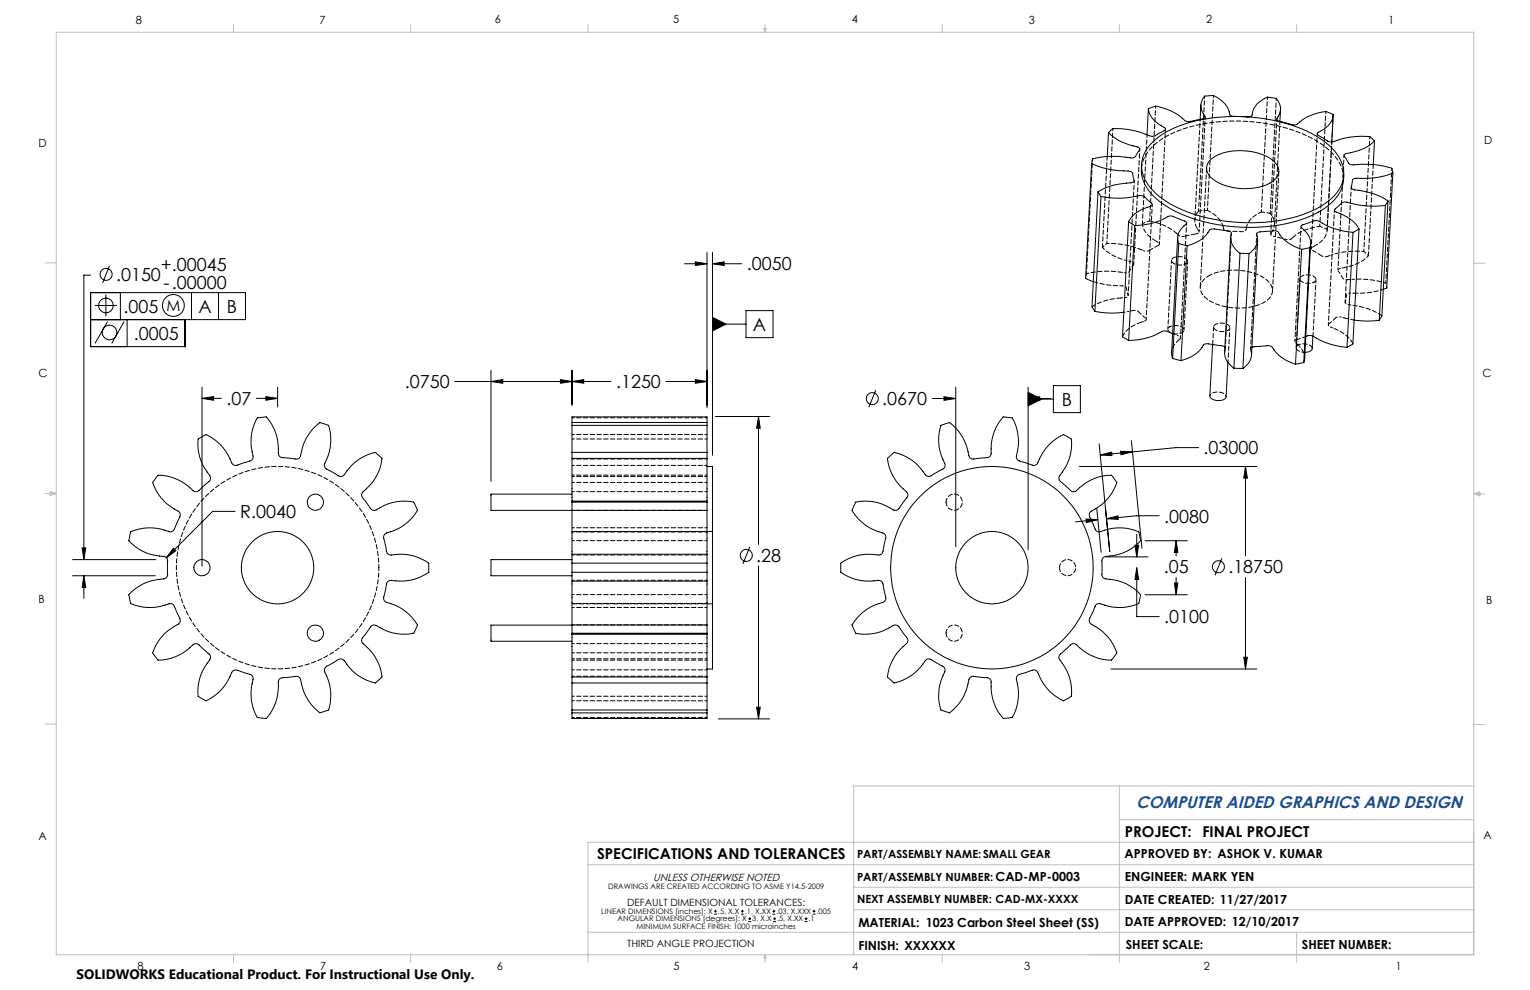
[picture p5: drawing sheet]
<svg xmlns="http://www.w3.org/2000/svg" width="432mm" height="279mm" viewBox="0 0 432 279" stroke-linecap="round" stroke-linejoin="round" font-family="sans-serif">
<g fill="none" stroke="#000" stroke-width=".28">
<path d="M312.8 37.4a16.1 16.1 0 0 0 8.5 4.2 .61 .61 0 0 1 .4 .6 .61 .61 0 0 1-.4 .6l-.4 .6a1.41 1.41 0 0 1-1.8 1.2 26.1 26.1 0 0 0-10.8 .2l-.2 1.4M312.8 37.4l-.3 6.8M324.1 30.7a7.5 7.5 0 0 0 4.6 5.4l.2 .3-.2 .4-2 1.1a2.07 2.07 0 0 1-2.3 .4 21.8 21.8 0 0 0-10.5-1.9l-1.1 1M324.1 30.7l.5-.2a4.1 4.1 0 0 1 3.8 .1 17.9 17.9 0 0 1 6.4 3.6 4.2 4.2 0 0 0 2.8-.3l.5-.1a2.29 2.29 0 0 0 2-.7 4.6 4.6 0 0 1-.1-6h.6a4.3 4.3 0 0 1 4.3 1.4 6.6 6.6 0 0 1 2.3 4l.9 .3 3.1 .1a1.87 1.87 0 0 0 2.2-.4 5.8 5.8 0 0 1 4.6-5.1l.6 .2a2.32 2.32 0 0 1 2.6 2.1 5.4 5.4 0 0 1-.9 4 1.89 1.89 0 0 0 1.7 .8l2.6 .7 1.3-.1a12.9 12.9 0 0 1 8.5-3.5l1.9 .7a6.1 6.1 0 0 1-4.3 5.1 .47 .47 0 0 0-.2 .4 .47 .47 0 0 0 .3 .4l2 1.2a2.48 2.48 0 0 0 2.2 .6 20.5 20.5 0 0 1 10.5-1.3l1.1 1.1M324.1 30.7l-.4 7.3M338.9 29.6l-.2 4.1M361.4 30.9l-.2 3.4M376.2 32.6l-.4 7.4M387.9 39.8a16.2 16.2 0 0 1-8.4 3.7l-.2 .5 .9 1.3a1.58 1.58 0 0 0 1.9 1.2 25.6 25.6 0 0 1 10.7 1l.3 1.3M387.9 39.8l-.3 6.7M308.1 46.2a29.1 29.1 0 0 0 11 2.2 1.16 1.16 0 0 1 .7 1.5 1.04 1.04 0 0 1 0 1.5l-.2 .1a21.4 21.4 0 0 0-9.7 2.7M308.1 46.2l-1.7 32.4 2.1 .9"/>
<path d="M309.9 54.2l.8 1.3M309.9 54.2l-1.7 32.4 .8 1.3M310.7 55.5a29.6 29.6 0 0 0 11.4-.3 6 6 0 0 1 2.6 1.9l.3 .2a.49 .49 0 0 1 .1 .6 .49 .49 0 0 1-.4 .3 9.2 9.2 0 0 0-6.2 4.4M310.7 55.5l-1.7 32.4M322.2 46.4a11 11 0 0 0 4.8 10.3 40.9 40.9 0 0 0 23.5 7.4 40.9 40.9 0 0 0 22.7-4.9 11.4 11.4 0 0 0 6-8.4v-1.4M324.8 40.6a27.8 27.8 0 0 1 16.5-7.2 49 49 0 0 1 30 4.9 14.5 14.5 0 0 1 7.9 9.5 10 10 0 0 1-5 9.5 38 38 0 0 1-22 5.6 43.6 43.6 0 0 1-24.2-6.8 11.8 11.8 0 0 1-5.8-9.8l.6-2.6 .8-1.6zM341.5 45.3a13.7 13.7 0 0 1 11.2-2.6 10.2 10.2 0 0 1 7.9 4.3 3.7 3.7 0 0 1-2.2 4.7 16.4 16.4 0 0 1-16.6-1.5 3.3 3.3 0 0 1-.3-4.9zM391 58a29.1 29.1 0 0 1-11.5-1 6.1 6.1 0 0 0-2.7 2 .5 .5 0 0 0-.2 .5 .5 .5 0 0 0 .5 .4 10.7 10.7 0 0 1 6.4 4.8M391 58l-1.7 32.4M391.7 56.7l-.7 1.3M391.7 56.7l-1.7 32.4-.7 1.3M393.1 48.8a26.7 26.7 0 0 1-10.9 1.6 1.49 1.49 0 0 0-.7 1.7v.2a.83 .83 0 0 0 0 .9 .83 .83 0 0 0 .8 .4 20 20 0 0 1 9.4 3.1"/>
<path d="M393.1 48.8l-1.7 32.5-1 .4M25.6 77.6h-1.9v80.3M30.9 75l-1.9 4.8M193.2 74.4h6.3M196.3 73.9l3.2 .5-3.2 .5zM199.5 71.3v43.8M201.1 71.3v57.2M201.1 74.4h8.2M201.1 74.4l3.3-.5v1zM318.5 62.6l1.8 1.1M318.5 62.6l-1.7 32.4 1.7 1.1M320.3 63.7a20.3 20.3 0 0 0 9.8-2.7h.7l2.3 .9a2.25 2.25 0 0 1 1.8 1v.1a5.1 5.1 0 0 0-2.2 5.7"/>
<path d="M320.3 63.7l-1.8 32.4M332.4 67l-1.7 32.4 .2 1.8M332.7 68.7l2.3 .7M332.7 68.7l-1.8 32.5M335 69.4a9.4 9.4 0 0 0 6.5-4.6l1-.2 2.6 .4a3 3 0 0 1 2.4 .6 5.3 5.3 0 0 0 2.5 5.9M335 69.4l-1.7 32.4M347.3 67l-1.7 32.4a5.3 5.3 0 0 0 2.6 4.5M350 71.5l2.5 .1M350 71.5l-1.8 32.4M352.5 71.6l-1.7 32.4M354.9 67.8l-1.7 32.7a5.1 5.1 0 0 1-2.4 3.5M367.3 70.4a11.3 11.3 0 0 1-6.7-5l-.8-.3-2.8 .2a2.89 2.89 0 0 0-2.3 .6 4.8 4.8 0 0 1-2.2 5.7"/>
<path d="M367.3 70.4l-1.7 32.4M369.7 69.9l-2.4 .5M369.7 69.9l-1.8 32.4M369.9 68.8l-1.7 32.4-.3 1.1M381.8 65.6a21.7 21.7 0 0 1-10-3.3h-.9l-3.2 1.1a.48 .48 0 0 0-.5 .3 .48 .48 0 0 0 .1 .6 5.1 5.1 0 0 1 2.4 5.6M381.8 65.6l-1.6 32.4M383.5 64.7l-1.7 .9M383.5 64.7l-1.7 32.4-1.6 .9M25.6 90.2h43.7v-7.6h-43.7v15.2h10.3v-7.6h-10.3M25.6 97.8h26.7M26.8 86.2h6.2M29.9 83.1v6.2"/>
<path d="M30.4 90.7l-3.6 6.2M34 82.6v7.6M35 90.7l-3.5 6.2M52.3 90.2v7.6M54 82.6v7.6M61.7 82.6v7.6M201.1 89.6l3.8 1.9-3.8 1.9zM201.1 91.5h9.4M210.5 87.7h7.7v7.6h-7.7zM309 87.9l3.6 .4 4.5-.1M330.9 94.2l-.6-.3a2.63 2.63 0 0 0-2.5-.3 18 18 0 0 1-9.3 2.5M342.2 97.2l-.7 14.5a2.69 2.69 0 0 0 3.6 1.2l.6-.3 .3-.6 .5-9.7"/>
<path d="M345.7 98l-.5-.4-3.7-.5a1.86 1.86 0 0 0-1.9 .3 8.8 8.8 0 0 1-6.3 4.4M353.3 98l3.4-.4a2.23 2.23 0 0 1 2.4 .4 10.6 10.6 0 0 0 6.5 4.8M368.5 95l.9-.3 .9 .1a20.8 20.8 0 0 0 9.9 3.2M370.5 94.9l-.2 3.5a1.78 1.78 0 0 1-2 1M382.2 90.3l3.4 .3 3.7-.2M57 112.4l3.3-.5v1.1zM57 109.3v50.5M57 112.4h5.5M72.3 112.4h6.1M75 111.9l3.4 .5-3.4 .6zM78.4 109.3v5.6M128.3 107.7h44.1"/>
<path d="M138.6 107.7l3.3-.6v1.1zM138.6 104.5v31.3M158.2 107.1l3.2 .6-3.2 .5zM161.4 107.7l3.3-.6v1.1zM161.4 104.5v9.9M161.4 119.2v.9M161.4 119.2v-1.5h38.1v1.5M161.4 119.2h38.1M187.9 107.7h11.6M196.3 107.1l3.2 .6-3.2 .5zM199.5 119.2v.9M201.9 117.5h15.3"/>
<path d="M214.1 117.5l.5 3.4h-1.1zM214.1 117.5v36.2M247.2 110.1l-2 4.8M263.1 112.5h6.6M266.4 112l3.3 .5-3.3 .5zM269.7 109.3v45M290.2 112.5l3.2-.5v1zM290.2 112.5h6.3M290.2 109.3v45.8M290.2 110.7l3.8 1.9-3.8 1.9zM290.2 112.6h7.1M297.3 108.8h7.6v7.7h-7.6z"/>
<path d="M330.9 101.2l2.4 .6M348.2 103.9l2.6 .1M367.9 102.3l-2.3 .5M44.6 134.1a14.7 14.7 0 0 1 10.3 4.6 1.69 1.69 0 0 0 1.9-.9l1.4-1.3a1.53 1.53 0 0 0 1-2.3 13.8 13.8 0 0 1-3.3-10.3l2.2-1.3a14.7 14.7 0 0 1 7.6 8.4 1.7 1.7 0 0 0 2.1 0l.9-.4a3.5 3.5 0 0 0 2.7-1.2v-.5a14.3 14.3 0 0 1 1.2-11l2.5-.2a14.7 14.7 0 0 1 3.5 10.7 1.72 1.72 0 0 0 2 .8l1 .1a4.3 4.3 0 0 0 2.7 .1l.4-.4a15 15 0 0 1 5.6-9.8l2.4 .9a14.9 14.9 0 0 1-1.2 11.2 1.73 1.73 0 0 0 1.6 1.5l.8 .5a3.5 3.5 0 0 0 2.7 1.1l.4-.2a14 14 0 0 1 8.9-6.5l1.9 1.7a14.5 14.5 0 0 1-5.6 9.7 1.69 1.69 0 0 0 .7 2.1l.6 .8a4 4 0 0 0 1.8 2h.5a14.9 14.9 0 0 1 11-2.3l1 2.3a14.6 14.6 0 0 1-9.1 6.7 1.67 1.67 0 0 0-.2 2.1l.3 .9a3.9 3.9 0 0 0 .7 2.7l.5 .2a15.3 15.3 0 0 1 11 2.3v2.6a14.8 14.8 0 0 1-11 2.3 1.67 1.67 0 0 0-1.1 2l-.1 .9a3.8 3.8 0 0 0-.4 2.7l.3 .4a14.9 14.9 0 0 1 9.1 6.6l-1 2.3a14.6 14.6 0 0 1-11-2.3 1.71 1.71 0 0 0-1.8 1.3l-.5 .8a4.1 4.1 0 0 0-1.4 2.3l.1 .5a15 15 0 0 1 5.6 9.8l-1.9 1.7a14.5 14.5 0 0 1-9.1-6.7 1.79 1.79 0 0 0-2.1 .6l-.8 .4a4 4 0 0 0-2.3 1.6l-.1 .5a14.9 14.9 0 0 1 1.2 11.2l-2.4 .8a14.7 14.7 0 0 1-5.6-9.8 1.66 1.66 0 0 0-2.2-.4l-.9 .1a3.4 3.4 0 0 0-2.9 .7l-.1 .5a14.1 14.1 0 0 1-3.5 10.5l-2.5-.3a14.8 14.8 0 0 1-1.2-11.2 1.7 1.7 0 0 0-1.8-1.2l-.9-.3a3.5 3.5 0 0 0-2.9-.5l-.3 .3a14.2 14.2 0 0 1-7.4 8.2l-2.2-1.3a14.6 14.6 0 0 1 3.5-10.7 1.68 1.68 0 0 0-1.2-1.9l-1.4-1.2a1.56 1.56 0 0 0-2.3-.7 13.7 13.7 0 0 1-9.9 4.3l-1.5-2a14.6 14.6 0 0 1 7.5-8.4 1.75 1.75 0 0 0-.3-2.2l-.4-.8a3.6 3.6 0 0 0-1.5-2.5h-.5a14.2 14.2 0 0 1-11-.1l-.6-2.4a14.7 14.7 0 0 1 10.3-4.7 1.68 1.68 0 0 0 .7-2.1l-.1-.9a3.3 3.3 0 0 0-.4-2.9l-.4-.2a14.2 14.2 0 0 1-10.1-4.5l.6-2.5a14.6 14.6 0 0 1 11.3 0 1.72 1.72 0 0 0 1.4-1.7l.3-.8a3.3 3.3 0 0 0 .9-2.9l-.4-.3a14 14 0 0 1-7.3-8.2zM161.4 127.7v1.7M161.4 129.4v12M161.4 120.1v7.6M161.4 139.5h-22.8v4.5h60.9M161.4 127.7h38.1M161.4 129.4h38.1M161.4 120.1h38.1M199.5 127.7v1.7"/>
<path d="M199.5 129.4v12M199.5 131.7h1.6v57.1h-1.6M199.5 120.1v7.6M250.4 129.4l1.9-1.7a14.5 14.5 0 0 1 9.2 6.6 1.79 1.79 0 0 0 2.1-.5l.8-.5a4 4 0 0 0 2.3-1.6v-.4a14.9 14.9 0 0 1-1.2-11.2l2.5-.9a14.7 14.7 0 0 1 5.6 9.8 1.66 1.66 0 0 0 2.2 .4l.9-.1a3.4 3.4 0 0 0 2.8-.7l.2-.4a14.1 14.1 0 0 1 3.4-10.5l2.6 .2a14.8 14.8 0 0 1 1.1 11.3 1.77 1.77 0 0 0 1.8 1.2l1 .2a3.4 3.4 0 0 0 2.8 .6l.4-.4a14.2 14.2 0 0 1 7.4-8.2l2.2 1.3a14.6 14.6 0 0 1-3.5 10.8 1.77 1.77 0 0 0 1.1 1.8l.7 .6a4.3 4.3 0 0 0 2.2 1.7l.5-.1a15 15 0 0 1 10.3-4.6l1.5 2.1a14.9 14.9 0 0 1-7.5 8.4 1.75 1.75 0 0 0 .2 2.1l.4 .9a3.8 3.8 0 0 0 1.6 2.5h.4a14 14 0 0 1 11.1 0l.5 2.5a14.7 14.7 0 0 1-10.3 4.6 1.73 1.73 0 0 0-.6 2.1v.9a3.3 3.3 0 0 0 .4 2.9l.5 .2a13.9 13.9 0 0 1 10 4.6l-.5 2.4a14.5 14.5 0 0 1-11.3 0 1.65 1.65 0 0 0-1.4 1.7l-.4 .9a3.8 3.8 0 0 0-.9 2.6l.3 .4a15 15 0 0 1 7.5 8.4l-1.5 2a14.7 14.7 0 0 1-10.3-4.6 1.69 1.69 0 0 0-2 1l-1.4 1.2a1.64 1.64 0 0 0-1 2.1 14.1 14.1 0 0 1 3.4 10.5l-2.2 1.3a14.7 14.7 0 0 1-7.6-8.4 1.7 1.7 0 0 0-2.2 .1l-.8 .3a3.5 3.5 0 0 0-2.7 1.3l-.1 .4a14.3 14.3 0 0 1-1.1 11l-2.6 .3a14.7 14.7 0 0 1-3.5-10.7 1.72 1.72 0 0 0-2-.9l-.9-.1a4.3 4.3 0 0 0-2.8 0l-.3 .3a15.4 15.4 0 0 1-5.6 9.8l-2.5-.8a14.5 14.5 0 0 1 1.2-11.2 1.73 1.73 0 0 0-1.5-1.6l-.8-.5a3.6 3.6 0 0 0-2.7-1.1l-.4 .3a14 14 0 0 1-9 6.5l-1.9-1.7a14.7 14.7 0 0 1 5.7-9.8 1.69 1.69 0 0 0-.8-2.1l-.5-.7a3.4 3.4 0 0 0-2-2.1l-.5 .1a14.2 14.2 0 0 1-10.8 2.2l-1-2.3a14.6 14.6 0 0 1 9.1-6.6 1.67 1.67 0 0 0 .1-2.2l-.2-.9a3.9 3.9 0 0 0-.8-2.7l-.4-.2a15.3 15.3 0 0 1-11-2.3v-2.6a14.8 14.8 0 0 1 11-2.3 1.77 1.77 0 0 0 1-1.9l.2-1a3.8 3.8 0 0 0 .4-2.7l-.3-.3a14.9 14.9 0 0 1-9.1-6.7l1-2.3a14.6 14.6 0 0 1 11 2.3 1.71 1.71 0 0 0 1.7-1.3l.6-.7a4.2 4.2 0 0 0 1.4-2.4l-.1-.5a15.2 15.2 0 0 1-5.7-9.7zM304.7 131.7h50M310.2 125.3l3 30.4M310.5 128.4l3.2-.8 .1 1zM316.3 127.4l3.3 .1-3.2 .8zM319.3 124.4l3 30.4M338.3 126.3h-6.4l-21.4 2.1M351.5 131.7l.5 3.2h-1zM351.5 131.7v25.2"/>
<path d="M20.5 157.9h23.5M23.2 154.6h1l-.5 3.3zM48.9 154.7l.7 .7-2.6 2zM66.4 144.3h-6.4l-13 13.1M161.4 158.9v2.6M161.4 156.4v2.5M161.4 141.7v14.7M161.4 141.4v.3M161.4 157.9h-22.8v4.6h22.8M161.4 156.4h38.1M161.4 141.4h38.1M161.4 158.9h38.1"/>
<path d="M161.4 141.7h38.1M199.5 158.9v2.6M199.5 156.4v2.5M199.5 141.7v2.3M199.5 144v12.4M199.5 141.4v.3M211.6 154.3l-1.9 4.9M214.1 159.8v43.1M306.5 146.5l3.3 .1-3.2 .9zM309.5 143.5l1.3 12.4M309.8 146.6l-6.3 .7M312.1 157.2h11.9"/>
<path d="M312.3 146.4l3.2-.8 .1 1zM320.3 153.9h1l-.5 3.3zM320.8 150.8v6.4M323.2 152.6h11.9M327.2 145.6h-6.4l-8.5 .8M331.9 152.6l.5 3.3h-1zM331.9 152.6v4.3M344.8 157.6l-1.9 4.8M20.5 162.5h23.3M23.7 162.5l.5 3.3h-1zM23.7 162.5v6.3M161.4 161.5v2.5"/>
<path d="M161.4 164v14.7M161.4 178.7v.3M161.4 179v12.1M161.4 164h38.1M161.4 179h38.1M161.4 161.5h38.1M161.4 178.7h38.1M199.5 161.5v2.5M199.5 164v12.4M199.5 176.4v2.3M199.5 178.7v.3M199.5 179v12.1"/>
<path d="M199.5 176.4h-60.9v4.6h22.8M320.8 160.2l.5 3.3h-1zM320.8 160.2v13.8h6.4M323.2 167.9h11.9M331.4 164.5h1l-.5 3.4zM331.9 162.9v5M351.5 163v25.8M161.4 191.1v1.7M161.4 192.8v7.6M161.4 192.8h38.1M161.4 191.1h38.1M199.5 191.1v1.7"/>
<path d="M199.5 192.8v7.6M213.5 199.6h1.1l-.5 3.3zM313.5 188.8h41.2M351 185.5h1l-.5 3.3zM161.4 200.4v.8M161.4 201.2v1.6h38.1v-1.6M161.4 200.4h38.1M161.4 201.2h38.1M199.5 200.4v.8M202.7 202.9h14.5M201.5 258h.8M201.5 257.2h.8"/>
<path d="M201.9 256.8v.8M209.1 258h.8M209.1 257.2h.8M209.5 256.8v.8M211.2 259.3h.8M211.6 258.9v.8M218 258h.8M218 257.2h.8M218.2 259.3h.8M218.4 256.8v.8M218.6 258.9v.8M227.1 259.3h.8"/>
<path d="M227.5 258.9v.8M229.3 258h.9M229.3 257.2h.9M229.8 256.8v.8M211.2 260.1h.8M218.2 260.1h.8M227.1 260.1h.8"/>
<circle cx="30" cy="77.4" r="1.69"/>
<circle cx="29.9" cy="86.2" r="2.05"/>
<circle cx="30.9" cy="93.8" r="2.06"/>
<circle cx="48.9" cy="86.2" r="3.1"/>
<circle cx="246.2" cy="112.5" r="1.69"/>
<circle cx="89" cy="141.7" r="2.28"/>
<circle cx="210.6" cy="156.8" r="1.69"/>
<circle cx="343.9" cy="160" r="1.69"/>
<circle cx="57" cy="160.2" r="2.29"/>
<circle cx="78.3" cy="160.2" r="10.2"/>
<circle cx="89" cy="178.7" r="2.28"/>
<circle cx="279.9" cy="160.2" r="28.6"/>
<circle cx="279.9" cy="160.2" r="10.2"/>
</g>
<g fill="none" stroke="#c0c0c0" stroke-width=".28">
<path d="M15.9 9.1h400v260.4h-400zM65.9 6.9v2.2M115.9 6.9v2.2M165.9 6.9v2.2M215.6 8h.6l-.3 1.1zM215.7 8l.2 1.1M215.9 6.9v2.2M216 8l-.1 1.1M265.9 6.9v2.2M315.9 6.9v2.2M365.9 6.9v2.2M12.7 74.2h3.2"/>
<path d="M415.9 74.3h3.2M12.7 139.3h3.2M14.2 139.1l1.7 .2M14.2 138.7l1.7 .6-1.7 .5zM15.9 139.3l-1.7 .3M415.9 139.4h3.2M415.9 139.4l1.8-.6v1.2zM415.9 139.4l1.8 .3M417.7 139.2l-1.8 .2M12.7 204.4h3.2M415.9 204.5h3.2M315.9 221.8v49.8"/>
<path d="M315.9 231.4h100M415.9 221.8h-175v47.7M415.9 237.7h-250v33.9M165.9 244.1h250M240.9 250.4h175M240.9 256.8h175M65.9 269.5v2.1M115.9 269.5v2.1M165.9 263.1h250M215.9 269.5v2.1M215.9 269.5l.3 .8h-.6zM265.9 269.5v2.1"/>
<path d="M365.9 263.1v8.5"/>
</g>
<g fill="#000">
<path d="M201.1 89.6v3.8l3.8-1.9zM290.2 110.7v3.8l3.8-1.9z"/>
<path d="M214.1 117.5l.5 3.4h-1.1zM213.5 199.6h1.1l-.5 3.3zM161.4 107.7l3.3-.6v1.1zM196.3 107.1l3.2 .6-3.2 .5zM196.3 73.9l3.2 .5-3.2 .5zM201.1 74.4l3.3-.5v1zM158.2 107.1l3.2 .6-3.2 .5zM138.6 107.7l3.3-.6v1.1zM75 111.9l3.4 .5-3.4 .6zM57 112.4l3.3-.5v1.1zM23.2 154.6h1l-.5 3.3zM23.7 162.5l.5 3.3h-1zM48.9 154.7l-1.9 2.7 2.6-2zM316.3 127.4l3.3 .1-3.2 .8zM310.5 128.4l3.2-.8 .1 1zM312.3 146.4l3.2-.8 .1 1zM306.5 146.5l3.3 .1-3.2 .9zM331.9 152.6l.5 3.3h-1zM331.4 164.5h1l-.5 3.4zM320.3 153.9h1l-.5 3.3zM320.8 160.2l.5 3.3h-1zM290.2 112.5l3.2-.5v1zM266.4 112l3.3 .5-3.3 .5zM351.5 131.7l.5 3.2h-1zM351 185.5h1l-.5 3.3z"/>
</g>
<g fill="none" stroke="#000" stroke-width=".28" stroke-dasharray="1.3 .6" stroke-dashoffset=".6">
<path d="M360.4 33.6l-1.8 32.4M371.8 37.7l-1.8 32.5M338.3 59.5l1.7-32.4M340.8 59.3l1.7-32.4M356 59.8l1.7-32.4M376.6 59.3l-1.7 32.4M379.3 43.8l-1.7 32.5M381.4 52.9l-1.8 32.4M306.6 77.3a24.1 24.1 0 0 1 9.5-.5M306.6 77.3l1.7-32.5M312.4 68.7a23.7 23.7 0 0 1 9.3 1.6M312.4 68.7l1.7-32.4"/>
<path d="M316.1 76.8l1.2 .2M319.2 73.9l-1.1-.3M319.9 74.7a.63 .63 0 0 0-.7-.8M320 74.5l1.7-32.4M324.4 62.4l1.8-32.5M326.9 69.3a.46 .46 0 0 0 .3-.4 .46 .46 0 0 0-.3-.5M327.2 68.9l1.7-32.5M337.6 66a.61 .61 0 0 0 .8-.8M338.4 65.4l1.7-32.4M354.7 66l-1.7 32.4M358.5 60.2l1.7-32.4M358.7 65.9a.68 .68 0 0 0 .7 .8"/>
<path d="M367.2 63.9l-1.7 32.4M370.3 69.8a.46 .46 0 0 0-.3 .4 .46 .46 0 0 0 .4 .5M372.5 63.9l1.7-32.5M374.6 64.7l1.7-32.4M378.3 75.7a.57 .57 0 0 0-.5 .2 .57 .57 0 0 0-.1 .6M379.4 75.5l-1.1 .2M380.3 78.9l1.3-.1M381.6 78.8a24.7 24.7 0 0 1 9.5 1.1M384.9 71l1.7-32.5M386.2 72.2a12 12 0 0 1-6.8 3.3M391.1 79.9l1.7-32.4M316.2 84.1l1.2-.1"/>
<path d="M316.7 80.7h-1.2M318.4 83.3l-.5-2M318.4 83.4l1.7-32.4M319.7 87.6l-1.1 .3M323 90.6a.47 .47 0 0 0 .4-.3 .47 .47 0 0 0-.1-.5M323.5 90.1l1.7-32.4M333 95.7a.52 .52 0 0 0 .1-.6 .52 .52 0 0 0-.5-.3M333.2 95.4l1.7-32.5M345.8 98.2l1.7-32.4M366 95.8a.49 .49 0 0 0-.5 .3 .49 .49 0 0 0 .1 .6M375.1 91.4a.5 .5 0 0 0-.2 .5 .5 .5 0 0 0 .5 .4M379.6 89.8l-1.1-.3"/>
<path d="M380 83.3l-.4 1.9M380.6 86l1.2 .2M382.4 82.8l-1.2-.1M161.5 117.9h38.1M161.5 122.6h38.1M161.5 123.9h38.1M161.5 134.1h38.1M161.5 136.2h38.1M161.5 134.5h38.1M161.5 129.5h38.1M161.5 131.3h38.1M161.5 138.8h38.1"/>
<path d="M161.5 150.1h38.1M161.5 152.6h38.1M161.5 156.6h38.1M161.5 144h38.1M199.6 148.9h-38.1M161.5 170.3h38.1M161.5 167.8h38.1M161.5 171.5h38.1M199.6 163.8h-38.1M199.6 176.4h-38.1M199.6 170.3h-38.1M161.5 197.8h38.1"/>
<path d="M161.5 196.5h38.1M161.5 186.3h38.1M161.5 184.2h38.1M199.6 185.9h-38.1M199.6 190.8h-38.1M199.6 189h-38.1M199.6 181.6h-38.1M161.5 202.5h38.1"/>
</g>
<path d="M340.5 47.3l-1.8 33.7M379.2 50.7a11.8 11.8 0 0 0-5.8-9.7 45 45 0 0 0-27.5-6.8 35 35 0 0 0-19.6 6.2 10.1 10.1 0 0 0-4.2 7.2M359.1 82.1l1.8-33.7M376.4 92.7a9.5 9.5 0 0 1 5.4 4.4M201.1 150h-39.6M161.5 170.4h39.6" fill="none" stroke="#000" stroke-width=".28" stroke-dasharray="1.3 .6" stroke-dashoffset="-.1"/>
<g fill="none" stroke="#000" stroke-width=".28" stroke-dasharray="1.3 .6" stroke-dashoffset=".4">
<path d="M318.1 73.6a13.8 13.8 0 0 1-7-3.8M326 67.9a6.3 6.3 0 0 1-3.6-4.8M330.6 73.5l-1 19.4M332 65.8l.6 .6M338.4 65.2l-.5-.6M341.3 77.8a16.8 16.8 0 0 1 16 1 3.5 3.5 0 0 1-.1 6.2 16.3 16.3 0 0 1-17.1-1.1 3.4 3.4 0 0 1 .6-5.8l.6-.3M359.1 65.2l-.4 .7M359.7 63.3l1.5-29M364.5 67.4l.6-.6M365.1 66.8a14 14 0 0 1 7.4-2.9M366.8 78.6l-1 19.5M332.4 96.2l.6-.5"/>
<path d="M334.2 93.2l1-19.5M353.3 98l-.3 .5M365.6 96.7l.7 .6M376.9 89.7l-1.8 1.7M390.4 81.6l-4.3 1-3.7 .2M106.9 160.2a28.6 28.6 0 0 1-42.4 25 28.6 28.6 0 0 1-1.4-49.2 28.6 28.6 0 0 1 43.8 22.6v1.6"/>
</g>
<path d="M370.4 70.7l2.6 1.5M386.2 72.2l1.4-25.8M316.8 95a8.1 8.1 0 0 1 5.2-4M342.5 92.3l-.3 4.9M267 141.7a2.29 2.29 0 0 1 3.3-2 2.29 2.29 0 0 1 .4 3.8 2.29 2.29 0 0 1-3.6-1.3l-.1-.5M267 178.7a2.29 2.29 0 0 1 3.3-2.1 2.29 2.29 0 0 1 .4 3.9 2.29 2.29 0 0 1-3.6-1.4l-.1-.4M299 160.2a2.29 2.29 0 0 1 3.3-2.1 2.29 2.29 0 0 1 .4 3.9 2.29 2.29 0 0 1-3.6-1.3l-.1-.5" fill="none" stroke="#000" stroke-width=".28" stroke-dasharray="1.3 .6" stroke-dashoffset=".1"/>
<path d="M315.5 80.7l-3.7-.4-3.2-.8M345.6 99.4l.1-.5M345.8 98.3l-.1-.3M370.2 97.9l.2 .4M381.8 86.2a18.4 18.4 0 0 1 8.2 2.9" fill="none" stroke="#000" stroke-width=".28" stroke-dasharray="1.3 .6"/>
<g fill="none" stroke="#000" stroke-width=".28" stroke-dasharray="1.3 .6" stroke-dashoffset=".5">
<path d="M318.8 76.6l1.1-1.9M321.7 70.3l1 .4M322.4 63.1l1.3-25.1M324.4 62.4l-2 .7M326.9 68.4l-.9-.5M371.2 69.3l-.9 .5M374.5 65l1.4-25M374.6 64.7a5.5 5.5 0 0 1-3.4 4.6M374.6 64.7l-2.1-.8M374.6 72.4l1-.4M377.7 76.5l1.2 1.9M322 91l1-.4"/>
<path d="M353.1 99.2l.1 1M375.4 92.3l1 .4M346.6 102.2l.5-9.7"/>
</g>
<g fill="none" stroke="#000" stroke-width=".28" stroke-dasharray="1.3 .6" stroke-dashoffset=".7">
<path d="M338.7 33.7l-1.5 28.4M306.6 77.3l-.2 1.3M346.6 65.3l3.8 .1M350.4 65.4a1.15 1.15 0 0 0 1.3-.6M375.6 72a22.6 22.6 0 0 1 9.3-1M317.4 84a.76 .76 0 0 0 1-.7M317.9 81.3a1.2 1.2 0 0 0-1.2-.6M318.6 87.9l-1.4 .2M330.7 99.4v-.2a4.6 4.6 0 0 1 1.7-3M379.6 85.2a.87 .87 0 0 0 1 .8M381.2 82.7a1.06 1.06 0 0 0-1.2 .6M391.4 81.2l-.3-1.3"/>
<path d="M341.5 111.7a2.78 2.78 0 0 1 4.1-.5l.4 .8"/>
</g>
<g fill="none" stroke="#000" stroke-width=".28" stroke-dasharray="1.3 .6" stroke-dashoffset=".3">
<path d="M340.8 59.3l-2.5 .2M324.4 62.4a15.9 15.9 0 0 1 7.6 3.4M345.2 64l.1 .7M351.7 64.8l.1-.6M351.8 64.2a6.5 6.5 0 0 1 4.2-4.4M358.5 60.2l-2.5-.4M323.3 89.8l-2-1.8M345.7 98.9l.1-.6M353 98.5l.1 .7M366.3 97.3l1 1.2a4.3 4.3 0 0 1 .9 2.7M368.3 99.4a2.01 2.01 0 0 1-2.5-1.5 3.1 3.1 0 0 1 4.4 0M368.5 95l-2.5 .8"/>
<path d="M370.6 94.8l.8-15.9M382.2 90.3l-2.6-.5"/>
</g>
<path d="M322.7 70.7l.9 .2 .8-.2M332.6 66.4l.7 .3h.9M373 72.2l.8 .3 .8-.1M386.2 72.2l-1.3-1.2M332.6 94.8l-1.7-.6" fill="none" stroke="#000" stroke-width=".28" stroke-dasharray="1.3 .6" stroke-dashoffset=".9"/>
<g fill="none" stroke="#000" stroke-width=".28" stroke-dasharray="1.3 .6" stroke-dashoffset=".8">
<path d="M312.4 68.7l-1.3 1.1M317.3 77l.9-.1 .6-.3M334.6 74.5a3.3 3.3 0 0 1-3.9-.7 1.49 1.49 0 0 1 1.9-1.4 2.2 2.2 0 0 1 2.6 1.4l-.6 .7M345.3 64.7a1.3 1.3 0 0 0 1.3 .6M358.5 60.2a4.1 4.1 0 0 1 .6 5M359.4 66.7l3.5 .9M362.9 67.6l.9 .1 .7-.3M370.8 79.6a3.3 3.3 0 0 1-3.9-.7 1.49 1.49 0 0 1 1.9-1.3 2.2 2.2 0 0 1 2.6 1.4l-.6 .6M378.9 78.4l.5 .4 .9 .1M321.3 88l-.6-.3-1-.1M330.2 92.2a3.3 3.3 0 0 1 3.9 .7 1.49 1.49 0 0 1-1.9 1.4 2.2 2.2 0 0 1-2.6-1.5l.6-.6M346.5 93.2a3.3 3.3 0 0 1-3.9-.7 1.49 1.49 0 0 1 1.9-1.3 2.2 2.2 0 0 1 2.6 1.4l-.6 .6"/>
<path d="M378.5 89.5l-.9-.1-.7 .3"/>
</g>
<path d="M340.8 59.3a7.6 7.6 0 0 1 4.4 4.7M311.1 69.8l1.4-25.6M324.4 70.7l2.5-1.4M308.2 86.6a16.6 16.6 0 0 1 8-2.5" fill="none" stroke="#000" stroke-width=".28" stroke-dasharray="1.3 .6" stroke-dashoffset=".2"/>
<path d="M334.2 66.7l3.4-.7M337.9 64.6a4 4 0 0 1 .4-5.1" fill="none" stroke="#000" stroke-width=".28" stroke-dasharray="1.3 .6" stroke-dashoffset="-.2"/>
<g font-size="5.1">
<text x="45.4" y="76.5">+.00045</text>
<text x="210.8" y="76.3">.0050</text>
<text x="32.8" y="79.3">.0150</text>
<text x="46.1" y="81.5">-.00000</text>
<text x="34.9" y="88.3">.005</text>
<text x="56" y="88.3">A</text>
<text x="64" y="88.3">B</text>
<text x="37.8" y="95.9">.0005</text>
<text x="212.5" y="93.4">A</text>
<text x="114.3" y="109.6">.0750</text>
<text x="173.9" y="109.6">.1250</text>
<text x="63.9" y="114.3">.07</text>
<text x="249" y="114.4">.0670</text>
<text x="299.7" y="114.5">B</text>
<text x="339.7" y="128.2">.03000</text>
<text x="67.8" y="146.2">R.0040</text>
<text x="328.6" y="147.5">.0080</text>
<text x="213.4" y="158.6">.28</text>
<text x="328.4" y="161.8">.05</text>
<text x="346.7" y="161.8">.18750</text>
<text x="328.6" y="175.9">.0100</text>
</g>
<text font-size="4.7" fill="#024da8" x="320.6" y="228">COMPUTER AIDED GRAPHICS AND DESIGN</text>
<text font-size="4.3" x="47" y="87.7">M</text>
<g font-size="4.2">
<text x="317.4" y="236.3">PROJECT:</text>
<text x="339.3" y="236.3">FINAL PROJECT</text>
<text x="168.5" y="242.4">SPECIFICATIONS AND TOLERANCES</text>
</g>
<text font-size="3.8" x="21.6" y="276.3">SOLIDWORKS Educational Product. For Instructional Use Only.</text>
<g font-size="3.5">
<text x="317.4" y="242.2">APPROVED BY: ASHOK V. KUMAR</text>
<text x="317.4" y="248.5">ENGINEER: MARK YEN</text>
<text x="317.4" y="255.3">DATE CREATED: 11/27/2017</text>
<text x="242.3" y="261.6">MATERIAL: 1023 Carbon Steel Sheet (SS)</text>
<text x="317.4" y="261.4">DATE APPROVED: 12/10/2017</text>
<text x="242.3" y="268.1">FINISH: XXXXXX</text>
<text x="317.7" y="267.8">SHEET SCALE:</text>
<text x="367.4" y="267.8">SHEET NUMBER:</text>
</g>
<g font-size="3.2">
<text x="38.3" y="6.7">8</text>
<text x="90.2" y="6.7">7</text>
<text x="139.7" y="6.5">6</text>
<text x="190" y="6.5">5</text>
<text x="240.4" y="6.5">4</text>
<text x="290.4" y="6.7">3</text>
<text x="340.4" y="6.5">2</text>
<text x="391.9" y="6.7">1</text>
<text x="10.9" y="41.6">D</text>
<text x="418.9" y="40.7">D</text>
<text x="10.9" y="106.3">C</text>
<text x="418.4" y="106.4">C</text>
<text x="10.8" y="170.2">B</text>
<text x="419.4" y="170.6">B</text>
<text x="10.8" y="237.2">A</text>
<text x="418.6" y="236.8">A</text>
<text x="241.9" y="242.2">PART/ASSEMBLY NAME:SMALL GEAR</text>
<text x="241.9" y="248.5">PART/ASSEMBLY NUMBER: CAD-MP-0003</text>
<text x="241.9" y="254.8">NEXT ASSEMBLY NUMBER: CAD-MX-XXXX</text>
<text x="38.8" y="273.8">8</text>
<text x="90.4" y="273.8">7</text>
<text x="140.2" y="273.8">6</text>
<text x="190.1" y="273.9">5</text>
<text x="240.5" y="273.8">4</text>
<text x="289" y="273.9">3</text>
<text x="339.8" y="273.9">2</text>
<text x="394" y="273.9">1</text>
</g>
<text font-size="2.9" x="184.4" y="248.6">UNLESS OTHERWISE NOTED</text>
<g font-size="2.8">
<text x="177" y="255.7">DEFAULT DIMENSIONAL TOLERANCES:</text>
<text x="177" y="267.1">THIRD ANGLE PROJECTION</text>
</g>
<g font-size="2.1">
<text x="171.6" y="250.9">DRAWINGS ARE CREATED ACCORDING TO ASME Y14.5-2009</text>
<text x="169.7" y="257.9">LINEAR DIMENSIONS [inches]: X</text>
<text x="202.6" y="257.9">.5, X.X</text>
<text x="210.2" y="257.9">.1, X.XX</text>
<text x="219.1" y="257.9">.03, X.XXX</text>
<text x="230.5" y="257.9">.005</text>
<text x="174.3" y="260.1">ANGULAR DIMENSIONS [degrees]: X</text>
<text x="179.7" y="262.2">MINIMUM SURFACE FINISH: 1000 microinches</text>
<text x="212.3" y="260.1">3, X.X</text>
<text x="219.3" y="260.1">.5, X.XX</text>
<text x="228.2" y="260.1">.1</text>
</g>
</svg>
